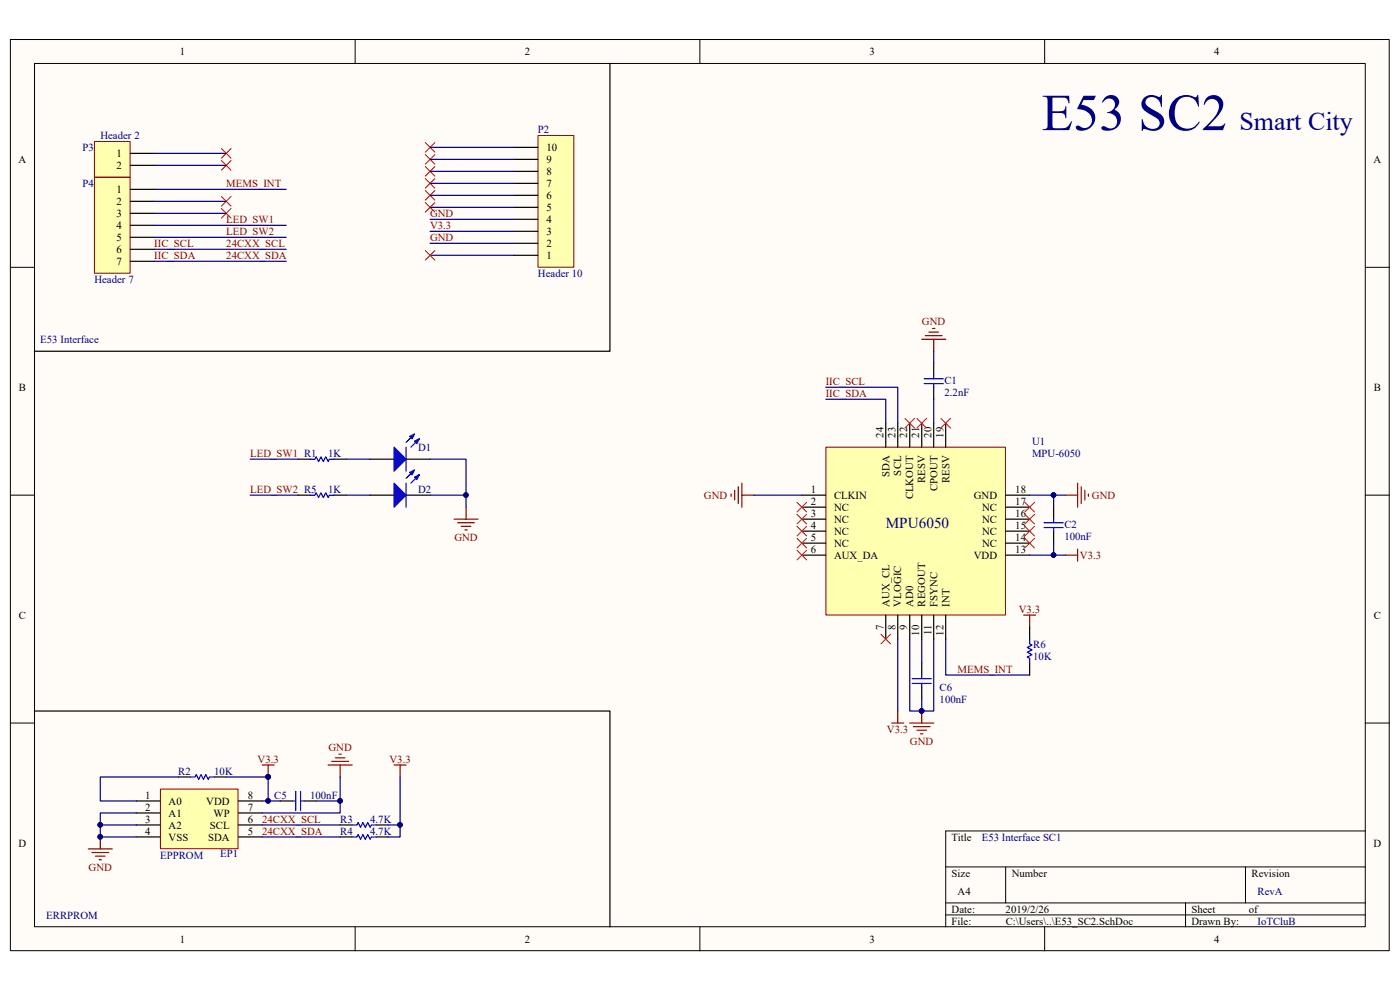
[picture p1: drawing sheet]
<svg xmlns="http://www.w3.org/2000/svg" width="297mm" height="210mm" viewBox="0 0 297 210" stroke-linecap="round" stroke-linejoin="round" font-family="sans-serif">
<path d="M2.2 8.4h292.5v193.3h-292.5z" fill="#fffcf8"/>
<path d="M2.2 8.4h292.5v193.3h-292.5z" fill="none" stroke="#000" stroke-width=".21"/>
<path d="M7.4 13.5h282.2v183.1h-282.2z" fill="#fffcf8"/>
<g fill="none" stroke="#000" stroke-width=".21">
<path d="M7.3 13.5h282.3v183.1h-282.3zM75.3 8.4v5.1M148.5 8.4v5.1M221.6 8.4v5.1M2.2 56.7h5.1M289.7 56.7h5.1M2.2 105h5.1M289.7 105h5.1M2.2 153.4h5.1M289.7 153.4h5.1M289.7 176.3h-89.1v20.3M75.3 196.6v5.1"/>
<path d="M148.5 196.6v5.1M200.6 183.9h89.1M200.6 191.5h89.1M200.6 194.1h89.1M213.4 183.9v7.6M221.6 196.6v5.1M251.5 191.5v5.1M264.2 183.9v7.6"/>
</g>
<path d="M47 31.5l2 2.1M47 34.1l2 2M49 31.5l-2 2.1M49 34.1l-2 2M47 41.7l2 2M47 44.2l2 2.1M49 41.7l-2 2M49 44.2l-2 2.1" fill="none" stroke="#f00" stroke-width=".21"/>
<path d="M114.2 28.8h7.6v27.9h-7.6z" fill="#ffffb0"/>
<path d="M114.1 28.7h7.7v28h-7.7z" fill="none" stroke="#800000" stroke-width=".21"/>
<path d="M109 38.9h5.1M109 36.4h5.1M109 33.8h5.1M109 31.3h5.1M109 54.2h5.1M109 51.6h5.1M109 49.1h5.1M109 46.5h5.1M109 44h5.1M109 41.4h5.1M37.8 164.8h2.6M45.5 164.8h2.5" fill="none" stroke="#000" stroke-width=".25"/>
<path d="M40.4 164.8h1l.2-.5 .5 1 .6-1 .5 1 .5-1 .5 1 .2-.5h1.1" fill="none" stroke="#00f" stroke-width=".25"/>
<path d="M71.9 160h.5M55.6 162.3h2.6M56.9 162.3v2.5M69.6 162.3h5.1M70.4 161.5h3.5M71.1 160.8h2.1M72.2 162.3v2.5M83.6 162.3h2.6M84.9 162.3v2.5" fill="none" stroke="#800000" stroke-width=".25"/>
<circle cx="56.9" cy="164.8" r=".48" fill="#000080" stroke="#000080" stroke-width=".21"/>
<path d="M34.1 167.4h16.4v12.6h-16.4z" fill="#ffffb0"/>
<path d="M34 167.4h16.5v12.6h-16.5z" fill="none" stroke="#800000" stroke-width=".21"/>
<g fill="none" stroke="#000" stroke-width=".25">
<path d="M129.4 13.5v61h-122.1M7.3 150.8h122.1v45.8M28.9 169.9h5.1M28.9 172.5h5.1M28.9 175h5.1M28.9 177.5h5.1M50.5 169.9h5.1M50.5 172.5h5.1M50.5 175h5.1M50.5 177.5h5.1M59.4 169.9h2.6M64.5 169.9h2.6"/>
<path d="M72.2 175h2.5M72.2 177.5h2.5M79.8 175h2.5M79.8 177.5h2.5"/>
</g>
<path d="M62 169.9h.7M62.7 167.9v4.1M63.8 167.9v4.1M63.8 169.9h.7M74.7 175h1l.3-.5 .5 1 .5-1 .5 1 .5-1 .5 1 .3-.5h1M74.7 177.5h1l.3-.5 .5 1.1 .5-1.1 .5 1.1 .5-1.1 .5 1.1 .3-.6h1" fill="none" stroke="#00f" stroke-width=".25"/>
<path d="M21.3 177.5v2.6M18.7 180.1h5.1M19.5 180.9h3.6M20.3 181.6h2M21 182.4h.5" fill="none" stroke="#800000" stroke-width=".25"/>
<circle cx="21.3" cy="177.5" r=".48" fill="#000080" stroke="#000080" stroke-width=".21"/>
<path d="M90.2 30.2l2.1 2.1M90.2 32.8l2.1 2M90.2 35.3l2.1 2.1M90.2 37.9l2.1 2M92.3 30.2l-2.1 2.1M92.3 32.8l-2.1 2M92.3 35.3l-2.1 2.1M92.3 37.9l-2.1 2M90.2 40.4l2.1 2.1M90.2 43l2.1 2M92.3 40.4l-2.1 2.1M92.3 43l-2.1 2" fill="none" stroke="#f00" stroke-width=".21"/>
<path d="M20.1 30.1h7.5v7.5h-7.5z" fill="#ffffb0"/>
<path d="M20 30h7.6v7.6h-7.6z" fill="none" stroke="#800000" stroke-width=".21"/>
<path d="M27.6 32.5h5.1M27.6 35.1h5.1" fill="none" stroke="#000" stroke-width=".25"/>
<path d="M20.1 37.7h7.5v20.3h-7.5z" fill="#ffffb0"/>
<path d="M20 37.6h7.6v20.4h-7.6z" fill="none" stroke="#800000" stroke-width=".21"/>
<path d="M27.6 40.2h5.1M27.6 42.7h5.1M27.6 45.3h5.1M27.6 47.8h5.1M27.6 50.3h5.1M27.6 52.9h5.1M27.6 55.4h5.1" fill="none" stroke="#000" stroke-width=".25"/>
<path d="M175.3 94.9h38v35.6h-38z" fill="#ffffb0"/>
<path d="M175.2 94.9h38.1v35.6h-38.1z" fill="none" stroke="#800000" stroke-width=".21"/>
<g fill="none" stroke="#000" stroke-width=".25">
<path d="M198.1 77.1v2.5M78.5 97.4h5.1M86.2 97.4h5M187.9 89.8v5.1M190.5 89.8v5.1M193 89.8v5.1M195.5 89.8v5.1M198.1 82.1v2.6M198.1 89.8v5.1M200.6 89.8v5.1M170.1 105h5.1M170.1 107.6h5.1"/>
<path d="M170.1 110.1h5.1M170.1 112.7h5.1M170.1 115.2h5.1M170.1 117.8h5.1M213.4 105h5M213.4 107.6h5M213.4 110.1h5M213.4 112.7h5M213.4 115.2h5M213.4 117.8h5M223.5 107.6v2.5M223.5 112.7v2.5"/>
<path d="M187.9 130.5v5.1M190.5 130.5v5.1M193 130.5v5.1M195.5 130.5v5.1M198.1 130.5v5.1M200.6 130.5v5.1M195.5 140.7v2.5M195.5 145.7v2.6"/>
</g>
<path d="M198.1 79.6v.8M196.1 80.4h4M196.1 81.4h4M198.1 81.4v.7M221.5 110.9h4.1M221.5 111.9h4.1M223.5 110.1v.8M223.5 111.9v.8M193.5 144h4.1M193.5 145h4.1M195.5 143.2v.8M195.5 145v.7" fill="none" stroke="#00f" stroke-width=".25"/>
<g fill="none" stroke="#800000" stroke-width=".25">
<path d="M195.5 72h5.1M196.3 71.2h3.6M197.1 70.4h2M197.8 69.7h.5M198.1 72v2.5M155.1 104.8v.5M155.9 104v2.1M156.6 103.3v3.5M157.4 105h2.5M157.4 102.5v5.1M226.1 105h2.5M226.1 117.8h2.5"/>
<path d="M228.6 102.5v5.1M228.6 116.5v2.5M229.4 103.3v3.5M230.1 104v2.1M230.9 104.8v.5M189.2 153.4h2.5M190.5 150.8v2.6M193 153.4h5.1M193.8 154.1h3.5M194.5 154.9h2.1M195.3 155.7h.5M195.5 150.8v2.6"/>
</g>
<circle cx="195.5" cy="150.8" r=".48" fill="#000080" stroke="#000080" stroke-width=".21"/>
<g fill="none" stroke="#f00" stroke-width=".21">
<path d="M192 88.8l2 2M194 88.8l-2 2M194.5 88.8l2.1 2M196.6 88.8l-2.1 2M199.6 88.8l2 2M201.6 88.8l-2 2M169.1 114.2l2 2M169.1 111.7l2 2M169.1 109.1l2 2M169.1 106.6l2 2M169.1 116.7l2 2.1M171.1 114.2l-2 2"/>
<path d="M171.1 111.7l-2 2M171.1 109.1l-2 2M171.1 106.6l-2 2M171.1 116.7l-2 2.1M217.4 111.7l2.1 2M217.4 114.2l2.1 2M217.4 109.1l2.1 2M217.4 106.6l2.1 2M219.5 111.7l-2.1 2M219.5 114.2l-2.1 2M219.5 109.1l-2.1 2M219.5 106.6l-2.1 2"/>
<path d="M186.9 134.6l2 2M188.9 134.6l-2 2"/>
</g>
<path d="M83.6 94.9l2.6 2.5-2.6 2.6z" fill="#00f"/>
<path d="M83.6 94.9l2.6 2.5-2.6 2.6zM87.9 92.1l-1.7 1.7M89 93.1l-1.8 1.8" fill="none" stroke="#00f" stroke-width=".25"/>
<path d="M87.9 93.6l1.1-.5-.6 1z" fill="#00f"/>
<path d="M87.9 93.6l1.1-.5-.6 1z" fill="none" stroke="#00f" stroke-width=".25"/>
<path d="M86.9 92.6l1-.5-.5 1z" fill="#00f"/>
<path d="M86.2 94.9v5.1M86.9 92.6l1-.5-.5 1z" fill="none" stroke="#00f" stroke-width=".25"/>
<path d="M78.5 105h5.1M86.2 105h5" fill="none" stroke="#000" stroke-width=".25"/>
<path d="M83.6 102.5l2.6 2.5-2.6 2.6z" fill="#00f"/>
<path d="M87.9 99.7l-1.7 1.8M83.6 102.5l2.6 2.5-2.6 2.6zM89 100.7l-1.8 1.8" fill="none" stroke="#00f" stroke-width=".25"/>
<path d="M87.9 101.2l1.1-.5-.6 1z" fill="#00f"/>
<path d="M87.9 101.2l1.1-.5-.6 1z" fill="none" stroke="#00f" stroke-width=".25"/>
<path d="M86.9 100.2l1-.5-.5 1z" fill="#00f"/>
<path d="M65.8 97.4h1l.3-.5 .5 1 .5-1 .5 1 .5-1 .5 1 .3-.5h1M65.8 105h1l.3-.5 .5 1.1 .5-1.1 .5 1.1 .5-1.1 .5 1.1 .3-.6h1M86.2 102.5v5.1M86.9 100.2l1-.5-.5 1zM218.4 135.6v1l.5 .2-1 .6 1 .5-1 .5 1 .5-1 .5 .5 .2v1.1" fill="none" stroke="#00f" stroke-width=".25"/>
<path d="M63.3 97.4h2.5M70.9 97.4h2.5M63.3 105h2.5M70.9 105h2.5M218.4 133v2.6M218.4 140.7v2.5" fill="none" stroke="#000" stroke-width=".25"/>
<path d="M96.3 110.1h5.1M97.1 110.9h3.6M97.9 111.7h2M98.6 112.4h.5M98.9 107.6v2.5M217.2 130.5h2.5M218.4 130.5v2.5" fill="none" stroke="#800000" stroke-width=".25"/>
<g fill="none" stroke="#000080" stroke-width=".25">
<path d="M32.7 32.5h15.3M32.7 35.1h15.3M91.2 31.3h17.8M91.2 33.8h17.8M91.2 36.4h17.8M91.2 38.9h17.8M32.7 40.2h28M32.7 42.7h15.3M32.7 45.3h15.3M32.7 52.9h28M32.7 55.4h28M32.7 47.8h28"/>
<path d="M32.7 50.3h28M91.2 41.4h17.8M91.2 44h17.8M91.2 46.5h17.8M91.2 49.1h17.8M91.2 51.6h17.8M91.2 54.2h17.8M198.1 74.5v2.6M53.1 97.4h10.2M73.4 97.4h5.1M91.2 97.4h7.7v10.2M175.2 84.7h12.7v5.1"/>
<path d="M175.2 82.1h15.3v7.7M198.1 84.7v5.1M53.1 105h10.2M73.4 105h5.1M91.2 105h7.7M159.9 105h10.2M218.4 105h7.7M218.4 117.8h7.7M223.5 105v2.6M223.5 115.2v2.6M190.5 135.6v15.2M193 135.6v15.2h2.5v-2.5"/>
<path d="M195.5 135.6v5.1M198.1 135.6v15.2h-2.6M200.6 135.6v7.6h17.8M28.9 172.5h-7.6v2.5M28.9 175h-7.6v2.5h7.6M37.8 164.8h-16.5v5.1h7.6M48 164.8h8.9v5.1M55.6 169.9h3.8M55.6 175h16.6M55.6 177.5h16.6M67.1 169.9h5.1M72.2 164.8v7.7h-16.6"/>
<path d="M84.9 164.8v10.2h-2.6M84.9 175v2.5h-2.6"/>
</g>
<g fill="#000080" stroke="#000080" stroke-width=".21">
<circle cx="56.9" cy="164.8" r=".48"/>
<circle cx="56.9" cy="169.9" r=".48"/>
<circle cx="72.1" cy="169.9" r=".48"/>
<circle cx="84.9" cy="175" r=".48"/>
<circle cx="21.3" cy="175" r=".48"/>
<circle cx="21.3" cy="177.5" r=".48"/>
<circle cx="223.5" cy="105" r=".48"/>
<circle cx="223.5" cy="117.7" r=".48"/>
<circle cx="195.5" cy="150.8" r=".48"/>
<circle cx="98.8" cy="105" r=".48"/>
</g>
<path d="M90.2 53.1l2.1 2.1M92.3 53.1l-2.1 2.1" fill="none" stroke="#f00" stroke-width=".21"/>
<text font-size="11" fill="#000080" x="221" y="27.6">E53 SC2</text>
<text font-size="5.5" fill="#000080" x="263" y="27.5">Smart City</text>
<text font-size="3.2" fill="#000080" x="187.9" y="112">MPU6050</text>
<g font-size="2.3">
<text x="38.2" y="11.7">1</text>
<text x="111.3" y="11.7">2</text>
<text x="184.5" y="11.7">3</text>
<text x="257.6" y="11.7">4</text>
<text x="3.9" y="34.6">A</text>
<text x="24.7" y="33.3">1</text>
<text x="24.7" y="35.9">2</text>
<text x="115.9" y="34.6">9</text>
<text x="115.9" y="32">10</text>
<text x="291.4" y="34.6">A</text>
<text x="24.7" y="40.9">1</text>
<text x="115.9" y="39.7">7</text>
<text x="115.9" y="37.1">8</text>
<text x="24.7" y="43.5">2</text>
<text x="24.7" y="46">3</text>
<text x="115.9" y="47.3">4</text>
<text x="115.9" y="44.7">5</text>
<text x="115.9" y="42.2">6</text>
<text x="24.7" y="48.6">4</text>
<text x="24.7" y="51.1">5</text>
<text x="24.7" y="53.7">6</text>
<text x="115.9" y="52.4">2</text>
<text x="115.9" y="49.8">3</text>
<text x="24.7" y="56.2">7</text>
<text x="115.9" y="54.9">1</text>
<text x="4" y="82.9">B</text>
<text x="291.5" y="82.9">B</text>
<text x="187.4" y="92.8" transform="rotate(-90 187.4 92.8)">24</text>
<text x="189.9" y="92.8" transform="rotate(-90 189.9 92.8)">23</text>
<text x="192.5" y="92.8" transform="rotate(-90 192.5 92.8)">22</text>
<text x="195" y="92.8" transform="rotate(-90 195 92.8)">21</text>
<text x="197.6" y="92.8" transform="rotate(-90 197.6 92.8)">20</text>
<text x="200.2" y="92.8" transform="rotate(-90 200.2 92.8)">19</text>
<text x="188.7" y="101.3" transform="rotate(-90 188.7 101.3)">SDA</text>
<text x="191.2" y="100.9" transform="rotate(-90 191.2 100.9)">SCL</text>
<text x="172" y="104.6">1</text>
<text x="172" y="107.1">2</text>
<text x="177" y="105.8">CLKIN</text>
<text x="193.8" y="106" transform="rotate(-90 193.8 106)">CLKOUT</text>
<text x="196.3" y="102.5" transform="rotate(-90 196.3 102.5)">RESV</text>
<text x="198.9" y="104.2" transform="rotate(-90 198.9 104.2)">CPOUT</text>
<text x="201.4" y="102.5" transform="rotate(-90 201.4 102.5)">RESV</text>
<text x="206.6" y="105.8">GND</text>
<text x="215.4" y="107.1">17</text>
<text x="215.4" y="104.6">18</text>
<text x="172" y="109.6">3</text>
<text x="172" y="112.2">4</text>
<text x="177" y="108.4">NC</text>
<text x="177" y="110.9">NC</text>
<text x="177" y="113.5">NC</text>
<text x="208.4" y="113.5">NC</text>
<text x="208.4" y="110.9">NC</text>
<text x="208.4" y="108.4">NC</text>
<text x="215.4" y="112.2">15</text>
<text x="215.4" y="109.6">16</text>
<text x="172" y="114.7">5</text>
<text x="172" y="117.3">6</text>
<text x="177" y="116">NC</text>
<text x="177" y="118.5">AUX_DA</text>
<text x="206.6" y="118.5">VDD</text>
<text x="208.4" y="116">NC</text>
<text x="215.4" y="117.3">13</text>
<text x="215.4" y="114.7">14</text>
<text x="4" y="131.3">C</text>
<text x="188.7" y="128.7" transform="rotate(-90 188.7 128.7)">AUX_CL</text>
<text x="191.2" y="128.7" transform="rotate(-90 191.2 128.7)">VLOGIC</text>
<text x="193.8" y="128.7" transform="rotate(-90 193.8 128.7)">AD0</text>
<text x="196.3" y="128.7" transform="rotate(-90 196.3 128.7)">REGOUT</text>
<text x="198.9" y="128.7" transform="rotate(-90 198.9 128.7)">FSYNC</text>
<text x="201.4" y="128.7" transform="rotate(-90 201.4 128.7)">INT</text>
<text x="291.5" y="131.3">C</text>
<text x="187.4" y="133.6" transform="rotate(-90 187.4 133.6)">7</text>
<text x="189.9" y="133.6" transform="rotate(-90 189.9 133.6)">8</text>
<text x="192.5" y="133.6" transform="rotate(-90 192.5 133.6)">9</text>
<text x="195" y="134.8" transform="rotate(-90 195 134.8)">10</text>
<text x="197.6" y="134.7" transform="rotate(-90 197.6 134.7)">11</text>
<text x="200.2" y="134.8" transform="rotate(-90 200.2 134.8)">12</text>
<text x="30.8" y="169.4">1</text>
<text x="30.8" y="172">2</text>
<text x="35.8" y="170.7">A0</text>
<text x="35.8" y="173.2">A1</text>
<text x="43.8" y="170.7">VDD</text>
<text x="45.3" y="173.2">WP</text>
<text x="52.6" y="172">7</text>
<text x="52.6" y="169.4">8</text>
<text x="3.9" y="179.6">D</text>
<text x="30.8" y="174.5">3</text>
<text x="30.8" y="177">4</text>
<text x="35.8" y="175.8">A2</text>
<text x="35.8" y="178.3">VSS</text>
<text x="44.2" y="178.3">SDA</text>
<text x="44.5" y="175.8">SCL</text>
<text x="52.6" y="177">5</text>
<text x="52.6" y="174.5">6</text>
<text x="201.9" y="178.3">Title</text>
<text x="291.4" y="179.6">D</text>
<text x="201.9" y="186">Size</text>
<text x="214.6" y="186">Number</text>
<text x="265.5" y="186">Revision</text>
<text x="203.2" y="189.8">A4</text>
<text x="201.9" y="193.6">Date:</text>
<text x="201.9" y="196.1">File:</text>
<text x="213.3" y="193.6">2019/2/26</text>
<text x="213.4" y="196.1">C:\Users\..\E53_SC2.SchDoc</text>
<text x="252.8" y="193.6">Sheet</text>
<text x="252.8" y="196.1">Drawn By:</text>
<text x="265" y="193.6">of</text>
<text x="38.2" y="199.9">1</text>
<text x="111.3" y="199.9">2</text>
<text x="184.5" y="199.9">3</text>
<text x="257.6" y="199.9">4</text>
</g>
<g font-size="2.3" fill="#000080">
<text x="21.3" y="29.5">Header 2</text>
<text x="114.1" y="28.2">P2</text>
<text x="17.5" y="32">P3</text>
<text x="17.5" y="39.7">P4</text>
<text x="114.1" y="58.8">Header 10</text>
<text x="20" y="60">Header 7</text>
<text x="8.6" y="72.7">E53 Interface</text>
<text x="200.4" y="81.4">C1</text>
<text x="200.4" y="83.9">2.2nF</text>
<text x="88.7" y="95.6">D1</text>
<text x="218.9" y="94.4">U1</text>
<text x="69.6" y="96.9">1K</text>
<text x="218.9" y="96.9">MPU-6050</text>
<text x="69.6" y="104.6">1K</text>
<text x="88.7" y="104.6">D2</text>
<text x="225.8" y="111.9">C2</text>
<text x="225.8" y="114.5">100nF</text>
<text x="219.2" y="137.4">R6</text>
<text x="219.2" y="139.9">10K</text>
<text x="199.3" y="146.5">C6</text>
<text x="199.3" y="149.1">100nF</text>
<text x="37.8" y="164.3">R2</text>
<text x="45.5" y="164.3">10K</text>
<text x="58.2" y="169.4">C5</text>
<text x="65.8" y="169.4">100nF</text>
<text x="72.2" y="174.5">R3</text>
<text x="72.2" y="177">R4</text>
<text x="78.5" y="174.5">4.7K</text>
<text x="78.5" y="177">4.7K</text>
<text x="208.3" y="178.3">E53 Interface SC1</text>
<text x="34" y="182.2">EPPROM</text>
<text x="46.7" y="181.9">EP1</text>
<text x="266.8" y="189.8">RevA</text>
<text x="9.8" y="194.9">ERRPROM</text>
<text x="266.8" y="196.1">IoTCluB</text>
</g>
<g font-size="2.3" fill="#800000">
<text x="48" y="39.7">MEMS_INT</text>
<text x="48" y="47.3">LED_SW1</text>
<text x="91.2" y="46">GND</text>
<text x="32.7" y="52.4">IIC_SCL</text>
<text x="48" y="52.4">24CXX_SCL</text>
<text x="48" y="49.8">LED_SW2</text>
<text x="91.2" y="48.6">V3.3</text>
<text x="91.2" y="51.1">GND</text>
<text x="32.7" y="54.9">IIC_SDA</text>
<text x="48" y="54.9">24CXX_SDA</text>
<text x="195.6" y="68.9">GND</text>
<text x="175.2" y="81.7">IIC_SCL</text>
<text x="175.2" y="84.2">IIC_SDA</text>
<text x="53.1" y="96.9">LED_SW1 R1</text>
<text x="53.1" y="104.6">LED_SW2 R5</text>
<text x="149.4" y="105.8">GND</text>
<text x="231.6" y="105.8">GND</text>
<text x="96.4" y="114.7">GND</text>
<text x="229.1" y="118.5">V3.3</text>
<text x="216.2" y="130">V3.3</text>
<text x="203.2" y="142.7">MEMS_INT</text>
<text x="188.2" y="155.4">V3.3</text>
<text x="54.7" y="161.8">V3.3</text>
<text x="69.7" y="159.3">GND</text>
<text x="82.6" y="161.8">V3.3</text>
<text x="193" y="158">GND</text>
<text x="55.6" y="174.5">24CXX_SCL</text>
<text x="55.6" y="177">24CXX_SDA</text>
<text x="18.8" y="184.7">GND</text>
</g>
</svg>
